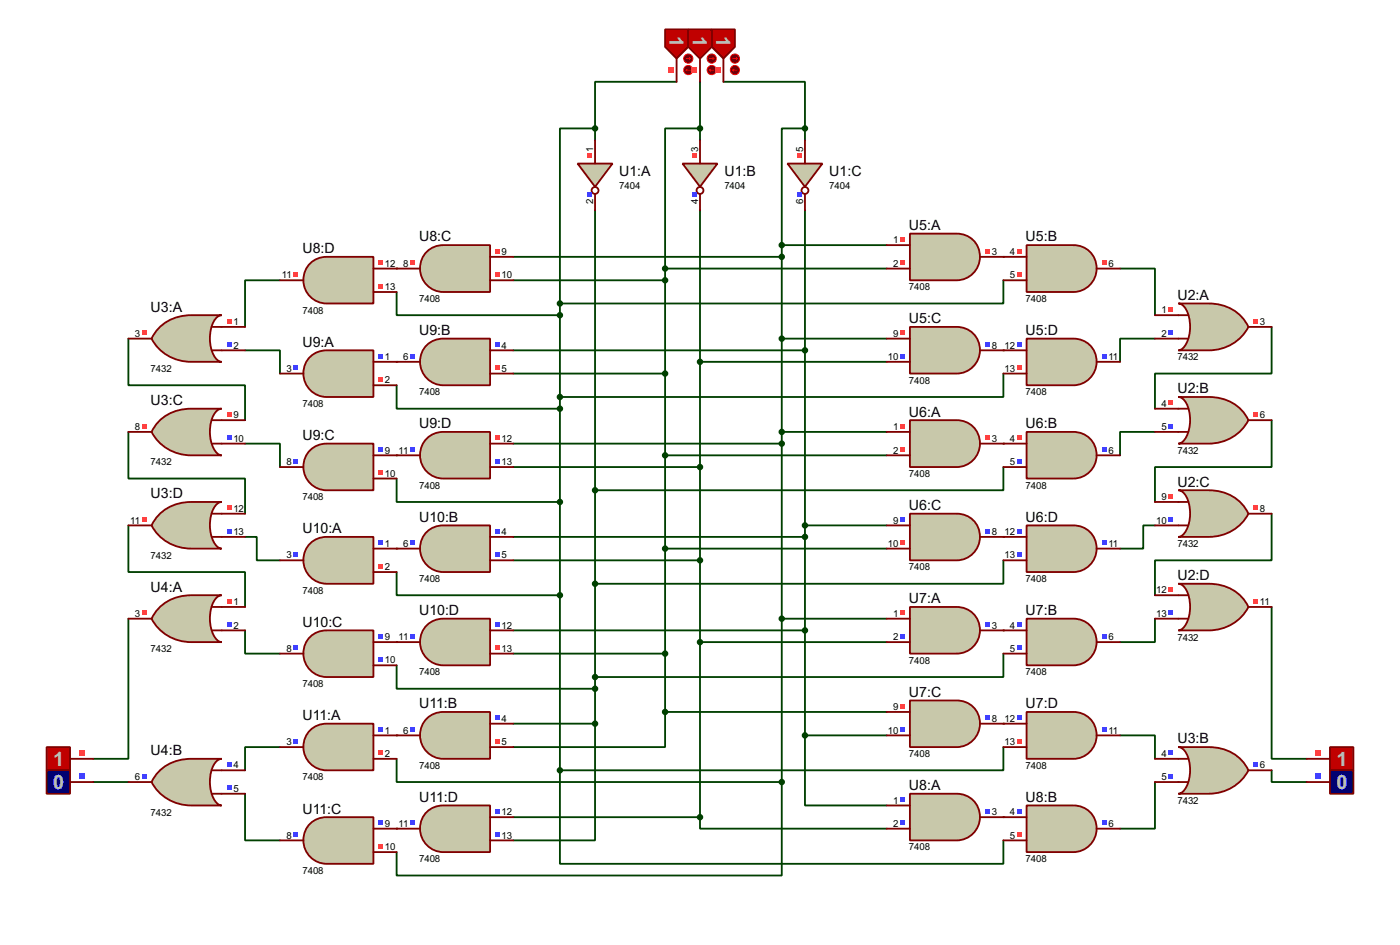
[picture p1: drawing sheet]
<svg xmlns="http://www.w3.org/2000/svg" width="305mm" height="206mm" viewBox="0 0 305 206" stroke-linecap="round" stroke-linejoin="round" font-family="sans-serif">
<path d="M276.9 71.2v10.1h-25.4v7.7M276.9 91.5v10.2h-25.4v7.6M276.9 111.8v10.2h-25.4v7.6M276.9 132.1v33.1h7.6M276.9 167.7v2.5h7.6" fill="none" stroke="#004000" stroke-width=".4"/>
<circle cx="218.5" cy="55.9" r=".2" fill="#004000"/>
<path d="M243.9 58.5h7.6v10.1M251.5 73.7h-7.6v5.1" fill="none" stroke="#004000" stroke-width=".4"/>
<circle cx="218.5" cy="76.3" r=".2" fill="#004000"/>
<path d="M251.5 94h-7.6v5.1" fill="none" stroke="#004000" stroke-width=".4"/>
<circle cx="218.5" cy="96.6" r=".2" fill="#004000"/>
<path d="M251.5 114.4h-2.6v5h-5" fill="none" stroke="#004000" stroke-width=".4"/>
<circle cx="218.5" cy="116.9" r=".2" fill="#004000"/>
<path d="M251.5 134.7v5.1h-7.6" fill="none" stroke="#004000" stroke-width=".4"/>
<circle cx="218.5" cy="137.2" r=".2" fill="#004000"/>
<path d="M243.9 160.1h7.6v5.1" fill="none" stroke="#004000" stroke-width=".4"/>
<circle cx="218.5" cy="157.5" r=".2" fill="#004000"/>
<path d="M251.5 170.2v10.2h-7.6" fill="none" stroke="#004000" stroke-width=".4"/>
<circle cx="218.5" cy="177.9" r=".2" fill="#004000"/>
<path d="M28 73.7v10.2h25.4v7.6M28 94v10.2h25.4v7.6M28 114.4v10.1h25.4v7.6M28 134.7v30.5h-7.7M20.3 170.2h7.7" fill="none" stroke="#004000" stroke-width=".4"/>
<circle cx="86.4" cy="58.5" r=".2" fill="#004000"/>
<path d="M53.4 76.3h7.6v5M61 61h-7.6v10.2" fill="none" stroke="#004000" stroke-width=".4"/>
<circle cx="86.4" cy="78.8" r=".2" fill="#004000"/>
<path d="M53.4 96.6h7.6v5.1" fill="none" stroke="#004000" stroke-width=".4"/>
<circle cx="86.4" cy="99.1" r=".2" fill="#004000"/>
<path d="M53.4 116.9h2.5v5.1h5.1" fill="none" stroke="#004000" stroke-width=".4"/>
<circle cx="86.4" cy="119.4" r=".2" fill="#004000"/>
<path d="M53.4 137.2v5.1h7.6" fill="none" stroke="#004000" stroke-width=".4"/>
<circle cx="86.4" cy="139.8" r=".2" fill="#004000"/>
<path d="M61 162.6h-7.6v5.1" fill="none" stroke="#004000" stroke-width=".4"/>
<circle cx="86.4" cy="160.1" r=".2" fill="#004000"/>
<path d="M53.4 172.8v10.1h7.6" fill="none" stroke="#004000" stroke-width=".4"/>
<circle cx="86.4" cy="180.4" r=".2" fill="#004000"/>
<g fill="none" stroke="#004000" stroke-width=".4">
<path d="M147.3 17.8h-17.7v10.2M152.4 17.8v12.7M157.5 17.8h17.8v10.2M129.6 28h-7.7v38.1M129.6 28v2.5M152.4 28h-7.6v30.5M175.3 28h-5.1v25.4M175.3 28v2.5M111.8 55.9h58.4M129.6 45.8v111.7M144.8 58.5v96.5M144.8 58.5h48.3"/>
<path d="M152.4 45.8v132.1M170.2 53.4v116.8M170.2 53.4h22.9M175.3 45.8v114.3M86.4 63.6v5h35.5M111.8 76.3h63.5M111.8 61h33M121.9 66.1v101.6M152.4 78.8h40.7M170.2 73.7h22.9M218.5 61v5.1h-96.6M86.4 83.9v5.1h35.5"/>
<path d="M111.8 96.6h58.4M111.8 81.3h33M144.8 99.1h48.3M170.2 94h22.9M218.5 81.3v5.1h-96.6M86.4 104.2v5.1h35.5M111.8 116.9h63.5M111.8 101.7h40.6M144.8 119.4h48.3M175.3 114.4h17.8M218.5 101.7v5h-88.9M86.4 124.5v5.1h35.5"/>
<path d="M111.8 137.2h63.5M111.8 122h40.6M152.4 139.8h40.7M170.2 134.7h22.9M218.5 122v5.1h-88.9M86.4 144.8v5.1h43.2M111.8 157.5h17.8M111.8 142.3h33M129.6 157.5v25.4h-17.8M144.8 155v7.6h-33M144.8 155h48.3M218.5 142.3v5.1h-88.9"/>
<path d="M86.4 165.2v5h83.8M111.8 177.9h40.6M121.9 167.7v20.3h96.6v-5.1M152.4 177.9v2.5h40.7M170.2 170.2v20.4h-83.8v-5.1M175.3 160.1v15.2h17.8M175.3 160.1h17.8M218.5 162.6v5.1h-96.6"/>
</g>
<path d="M144.8 6.4h5.1v3.8l-2.6 2.6-2.5-2.6z" fill-rule="evenodd" fill="#c00000" stroke="#800000" stroke-width=".4"/>
<path d="M147.3 12.8v5" fill="none" stroke="#800000" stroke-width=".4"/>
<circle cx="149.8" cy="12.8" r="1" fill="#400000" stroke="#f00" stroke-width=".22"/>
<path d="M149.4 12.8h1M150.1 12.5l.3 .3M150.4 12.8l-.3 .2" fill="none" stroke="#f00" stroke-width=".22"/>
<circle cx="149.8" cy="15.3" r="1" fill="#400000" stroke="#f00" stroke-width=".22"/>
<path d="M149.4 15.3l.2 .2M149.4 15.3h1M149.6 15l-.2 .3" fill="none" stroke="#f00" stroke-width=".22"/>
<path d="M145.4 14.7h1.3v1.2h-1.3z" fill="#ff4040"/>
<path d="M149.9 6.4h5.1v3.8l-2.6 2.6-2.5-2.6z" fill-rule="evenodd" fill="#c00000" stroke="#800000" stroke-width=".4"/>
<path d="M152.4 12.8v5" fill="none" stroke="#800000" stroke-width=".4"/>
<circle cx="154.9" cy="12.8" r="1" fill="#400000" stroke="#f00" stroke-width=".22"/>
<path d="M154.5 12.8h1M155.2 12.5l.3 .3M155.5 12.8l-.3 .2" fill="none" stroke="#f00" stroke-width=".22"/>
<circle cx="154.9" cy="15.3" r="1" fill="#400000" stroke="#f00" stroke-width=".22"/>
<path d="M154.5 15.3l.2 .2M154.5 15.3h1M154.7 15l-.2 .3" fill="none" stroke="#f00" stroke-width=".22"/>
<path d="M150.5 14.7h1.3v1.2h-1.3z" fill="#ff4040"/>
<path d="M155 6.4h5v3.8l-2.5 2.6-2.5-2.6z" fill-rule="evenodd" fill="#c00000" stroke="#800000" stroke-width=".4"/>
<path d="M157.5 12.8v5" fill="none" stroke="#800000" stroke-width=".4"/>
<circle cx="160" cy="12.8" r="1" fill="#400000" stroke="#f00" stroke-width=".22"/>
<path d="M159.5 12.8h1.1M160.3 12.5l.3 .3M160.6 12.8l-.3 .2" fill="none" stroke="#f00" stroke-width=".22"/>
<circle cx="160" cy="15.3" r="1" fill="#400000" stroke="#f00" stroke-width=".22"/>
<path d="M159.5 15.3l.3 .2M159.5 15.3h1.1M159.8 15l-.3 .3" fill="none" stroke="#f00" stroke-width=".22"/>
<path d="M155.6 14.7h1.3v1.2h-1.3z" fill="#ff4040"/>
<path d="M125.8 35.6h7.6l-3.8 5.1z" fill="#c8c8aa" stroke="#800000" stroke-width=".4"/>
<g fill="none" stroke="#800000" stroke-width=".4">
<path d="M129.6 30.5v5.1M129.6 42.2v3.6"/>
<circle cx="129.5" cy="41.5" r=".75"/>
</g>
<path d="M127.8 33.5h1v1h-1z" fill="#ff4040"/>
<path d="M127.8 41.8h1v1.1h-1z" fill="#4040ff"/>
<path d="M171.5 35.6h7.6l-3.8 5.1z" fill="#c8c8aa" stroke="#800000" stroke-width=".4"/>
<g fill="none" stroke="#800000" stroke-width=".4">
<path d="M175.3 30.5v5.1M175.3 42.2v3.6"/>
<circle cx="175.2" cy="41.5" r=".75"/>
</g>
<path d="M173.5 33.5h1v1h-1z" fill="#ff4040"/>
<path d="M173.5 41.8h1v1.1h-1z" fill="#4040ff"/>
<path d="M289.6 162.6h5.1v5.1h-5.1z" fill-rule="evenodd" fill="#c00000" stroke="#800000" stroke-width=".4"/>
<path d="M284.5 165.2h5.1" fill="none" stroke="#800000" stroke-width=".4"/>
<path d="M286.4 163.2h1.3v1.3h-1.3z" fill="#ff4040"/>
<path d="M289.6 167.7h5.1v5.1h-5.1z" fill-rule="evenodd" fill="#0000c0" stroke="#800000" stroke-width=".4"/>
<path d="M284.5 170.2h5.1" fill="none" stroke="#800000" stroke-width=".4"/>
<path d="M286.4 168.3h1.3v1.3h-1.3z" fill="#4040ff"/>
<path d="M148.6 35.6h7.6l-3.8 5.1z" fill="#c8c8aa" stroke="#800000" stroke-width=".4"/>
<g fill="none" stroke="#800000" stroke-width=".4">
<path d="M152.4 30.5v5.1M152.4 42.2v3.6"/>
<circle cx="152.4" cy="41.5" r=".75"/>
</g>
<path d="M150.6 33.5h1.1v1h-1.1z" fill="#ff4040"/>
<path d="M150.6 41.8h1.1v1.1h-1.1z" fill="#4040ff"/>
<path d="M256.6 66.1h6.6a9.2 9.2 0 0 1 8.6 5.1 9.6 9.6 0 0 1-8.6 5.1h-6.6a3.5 3.5 0 0 0 2.3-3.2 7.3 7.3 0 0 0-1.4-6.7z" fill-rule="evenodd" fill="#c8c8aa" stroke="#800000" stroke-width=".4"/>
<path d="M251.5 68.6h7.1M251.5 73.7h7.1M271.8 71.2h5.1" fill="none" stroke="#800000" stroke-width=".4"/>
<path d="M254.4 66.9h1v1h-1z" fill="#ff4040"/>
<path d="M254.4 71.9h1v1.1h-1z" fill="#4040ff"/>
<path d="M272.9 69.4h1.1v1h-1.1z" fill="#ff4040"/>
<path d="M256.6 86.4h6.6a9.2 9.2 0 0 1 8.6 5.1 9.6 9.6 0 0 1-8.6 5.1h-6.6a3.5 3.5 0 0 0 2.3-3.2 7.2 7.2 0 0 0-1.4-6.6z" fill-rule="evenodd" fill="#c8c8aa" stroke="#800000" stroke-width=".4"/>
<path d="M251.5 89h7.1M251.5 94h7.1M271.8 91.5h5.1" fill="none" stroke="#800000" stroke-width=".4"/>
<path d="M254.4 87.2h1v1h-1z" fill="#ff4040"/>
<path d="M254.4 92.3h1v1h-1z" fill="#4040ff"/>
<path d="M272.9 89.7h1.1v1h-1.1z" fill="#ff4040"/>
<path d="M256.6 106.7h6.6a9.2 9.2 0 0 1 8.6 5.1 9.6 9.6 0 0 1-8.6 5.1h-6.6a3.5 3.5 0 0 0 2.3-3.1 7.3 7.3 0 0 0-1.4-6.7z" fill-rule="evenodd" fill="#c8c8aa" stroke="#800000" stroke-width=".4"/>
<path d="M251.5 109.3h7.1M251.5 114.4h7.1M271.8 111.8h5.1" fill="none" stroke="#800000" stroke-width=".4"/>
<path d="M254.4 107.5h1v1h-1z" fill="#ff4040"/>
<path d="M254.4 112.6h1v1h-1z" fill="#4040ff"/>
<path d="M272.9 110h1.1v1.1h-1.1z" fill="#ff4040"/>
<path d="M256.6 127.1h6.6a9.2 9.2 0 0 1 8.6 5 9.6 9.6 0 0 1-8.6 5.1h-6.6a3.5 3.5 0 0 0 2.3-3.1 7.2 7.2 0 0 0-1.4-6.7z" fill-rule="evenodd" fill="#c8c8aa" stroke="#800000" stroke-width=".4"/>
<path d="M251.5 129.6h7.1M251.5 134.7h7.1M271.8 132.1h5.1" fill="none" stroke="#800000" stroke-width=".4"/>
<path d="M254.4 127.8h1v1h-1z" fill="#ff4040"/>
<path d="M254.4 132.9h1v1h-1z" fill="#4040ff"/>
<path d="M272.9 130.4h1.1v1h-1.1z" fill="#ff4040"/>
<path d="M256.6 162.6h6.6a9.2 9.2 0 0 1 8.6 5.1 9.6 9.6 0 0 1-8.6 5.1h-6.6a3.5 3.5 0 0 0 2.3-3.2 7.2 7.2 0 0 0-1.4-6.6z" fill-rule="evenodd" fill="#c8c8aa" stroke="#800000" stroke-width=".4"/>
<path d="M251.5 165.2h7.1M251.5 170.2h7.1M271.8 167.7h5.1" fill="none" stroke="#800000" stroke-width=".4"/>
<g fill="#4040ff">
<path d="M254.4 163.4h1v1h-1z"/>
<path d="M254.4 168.5h1v1h-1z"/>
<path d="M272.9 165.9h1.1v1h-1.1z"/>
</g>
<path d="M198.1 50.9h10.2a5.1 5.1 0 0 1 5.1 5 5.1 5.1 0 0 1-5.1 5.1h-10.2z" fill-rule="evenodd" fill="#c8c8aa" stroke="#800000" stroke-width=".4"/>
<path d="M193.1 53.4h5M193.1 58.5h5M213.4 55.9h5.1" fill="none" stroke="#800000" stroke-width=".4"/>
<g fill="#ff4040">
<path d="M196 51.6h1v1h-1z"/>
<path d="M196 56.7h1v1h-1z"/>
<path d="M214.5 54.2h1v1h-1z"/>
</g>
<path d="M223.5 53.4h10.2a5.1 5.1 0 0 1 5.1 5.1 5.1 5.1 0 0 1-5.1 5.1h-10.2z" fill-rule="evenodd" fill="#c8c8aa" stroke="#800000" stroke-width=".4"/>
<path d="M218.5 55.9h5M238.8 58.5h5.1M218.5 61h5" fill="none" stroke="#800000" stroke-width=".4"/>
<g fill="#ff4040">
<path d="M221.4 54.2h1v1h-1z"/>
<path d="M221.4 59.2h1v1.1h-1z"/>
<path d="M239.9 56.7h1v1h-1z"/>
</g>
<path d="M223.5 73.7h10.2a5.1 5.1 0 0 1 5.1 5.1 5.1 5.1 0 0 1-5.1 5.1h-10.2z" fill-rule="evenodd" fill="#c8c8aa" stroke="#800000" stroke-width=".4"/>
<path d="M218.5 76.3h5M238.8 78.8h5.1M218.5 81.3h5" fill="none" stroke="#800000" stroke-width=".4"/>
<path d="M221.4 74.5h1v1h-1z" fill="#4040ff"/>
<path d="M221.4 79.6h1v1h-1z" fill="#ff4040"/>
<path d="M239.9 77h1v1h-1z" fill="#4040ff"/>
<path d="M198.1 71.2h10.2a5.1 5.1 0 0 1 5.1 5 5.1 5.1 0 0 1-5.1 5.1h-10.2z" fill-rule="evenodd" fill="#c8c8aa" stroke="#800000" stroke-width=".4"/>
<path d="M193.1 73.7h5M193.1 78.8h5M213.4 76.3h5.1" fill="none" stroke="#800000" stroke-width=".4"/>
<path d="M196 71.9h1v1.1h-1z" fill="#ff4040"/>
<g fill="#4040ff">
<path d="M196 77h1v1h-1z"/>
<path d="M214.5 74.5h1v1h-1z"/>
</g>
<path d="M223.5 94h10.2a5.1 5.1 0 0 1 5.1 5.1 5.1 5.1 0 0 1-5.1 5.1h-10.2z" fill-rule="evenodd" fill="#c8c8aa" stroke="#800000" stroke-width=".4"/>
<path d="M218.5 96.6h5M238.8 99.1h5.1M218.5 101.7h5" fill="none" stroke="#800000" stroke-width=".4"/>
<path d="M221.4 94.8h1v1h-1z" fill="#ff4040"/>
<g fill="#4040ff">
<path d="M221.4 99.9h1v1h-1z"/>
<path d="M239.9 97.3h1v1.1h-1z"/>
</g>
<path d="M198.1 91.5h10.2a5.1 5.1 0 0 1 5.1 5.1 5.1 5.1 0 0 1-5.1 5.1h-10.2z" fill-rule="evenodd" fill="#c8c8aa" stroke="#800000" stroke-width=".4"/>
<path d="M193.1 94h5M193.1 99.1h5M213.4 96.6h5.1" fill="none" stroke="#800000" stroke-width=".4"/>
<g fill="#ff4040">
<path d="M196 92.3h1v1h-1z"/>
<path d="M196 97.3h1v1.1h-1z"/>
<path d="M214.5 94.8h1v1h-1z"/>
</g>
<path d="M223.5 114.4h10.2a5.1 5.1 0 0 1 5.1 5 5.1 5.1 0 0 1-5.1 5.1h-10.2z" fill-rule="evenodd" fill="#c8c8aa" stroke="#800000" stroke-width=".4"/>
<path d="M218.5 116.9h5M238.8 119.4h5.1M218.5 122h5" fill="none" stroke="#800000" stroke-width=".4"/>
<g fill="#4040ff">
<path d="M221.4 115.1h1v1h-1z"/>
<path d="M221.4 120.2h1v1h-1z"/>
<path d="M239.9 117.7h1v1h-1z"/>
</g>
<path d="M198.1 111.8h10.2a5.1 5.1 0 0 1 5.1 5.1 5.1 5.1 0 0 1-5.1 5.1h-10.2z" fill-rule="evenodd" fill="#c8c8aa" stroke="#800000" stroke-width=".4"/>
<path d="M193.1 114.4h5M193.1 119.4h5M213.4 116.9h5.1" fill="none" stroke="#800000" stroke-width=".4"/>
<path d="M196 112.6h1v1h-1z" fill="#4040ff"/>
<path d="M196 117.7h1v1h-1z" fill="#ff4040"/>
<path d="M214.5 115.1h1v1h-1z" fill="#4040ff"/>
<path d="M223.5 134.7h10.2a5.1 5.1 0 0 1 5.1 5 5.1 5.1 0 0 1-5.1 5.1h-10.2z" fill-rule="evenodd" fill="#c8c8aa" stroke="#800000" stroke-width=".4"/>
<path d="M218.5 137.2h5M238.8 139.8h5.1M218.5 142.3h5" fill="none" stroke="#800000" stroke-width=".4"/>
<g fill="#4040ff">
<path d="M221.4 135.4h1v1.1h-1z"/>
<path d="M221.4 140.5h1v1h-1z"/>
<path d="M239.9 138h1v1h-1z"/>
</g>
<path d="M198.1 132.1h10.2a5.1 5.1 0 0 1 5.1 5.1 5.1 5.1 0 0 1-5.1 5.1h-10.2z" fill-rule="evenodd" fill="#c8c8aa" stroke="#800000" stroke-width=".4"/>
<path d="M193.1 134.7h5M193.1 139.8h5M213.4 137.2h5.1" fill="none" stroke="#800000" stroke-width=".4"/>
<path d="M196 132.9h1v1h-1z" fill="#ff4040"/>
<g fill="#4040ff">
<path d="M196 138h1v1h-1z"/>
<path d="M214.5 135.4h1v1.1h-1z"/>
</g>
<path d="M223.5 155h10.2a5.1 5.1 0 0 1 5.1 5.1 5.1 5.1 0 0 1-5.1 5.1h-10.2z" fill-rule="evenodd" fill="#c8c8aa" stroke="#800000" stroke-width=".4"/>
<path d="M218.5 157.5h5M218.5 162.6h5M238.8 160.1h5.1" fill="none" stroke="#800000" stroke-width=".4"/>
<path d="M221.4 155.8h1v1h-1z" fill="#4040ff"/>
<path d="M221.4 160.8h1v1.1h-1z" fill="#ff4040"/>
<path d="M239.9 158.3h1v1h-1z" fill="#4040ff"/>
<path d="M198.1 152.5h10.2a5.1 5.1 0 0 1 5.1 5 5.1 5.1 0 0 1-5.1 5.1h-10.2z" fill-rule="evenodd" fill="#c8c8aa" stroke="#800000" stroke-width=".4"/>
<path d="M193.1 155h5M213.4 157.5h5.1M193.1 160.1h5" fill="none" stroke="#800000" stroke-width=".4"/>
<path d="M196 153.2h1v1h-1z" fill="#ff4040"/>
<g fill="#4040ff">
<path d="M196 158.3h1v1h-1z"/>
<path d="M214.5 155.8h1v1h-1z"/>
</g>
<path d="M223.5 175.3h10.2a5.1 5.1 0 0 1 5.1 5.1 5.1 5.1 0 0 1-5.1 5.1h-10.2z" fill-rule="evenodd" fill="#c8c8aa" stroke="#800000" stroke-width=".4"/>
<path d="M218.5 177.9h5M218.5 182.9h5M238.8 180.4h5.1" fill="none" stroke="#800000" stroke-width=".4"/>
<path d="M221.4 176.1h1v1h-1z" fill="#4040ff"/>
<path d="M221.4 181.2h1v1h-1z" fill="#ff4040"/>
<path d="M239.9 178.6h1v1h-1z" fill="#4040ff"/>
<path d="M198.1 172.8h10.2a5.1 5.1 0 0 1 5.1 5 5.1 5.1 0 0 1-5.1 5.1h-10.2z" fill-rule="evenodd" fill="#c8c8aa" stroke="#800000" stroke-width=".4"/>
<path d="M193.1 175.3h5M213.4 177.9h5.1M193.1 180.4h5" fill="none" stroke="#800000" stroke-width=".4"/>
<g fill="#4040ff">
<path d="M196 173.5h1v1.1h-1z"/>
<path d="M196 178.6h1v1h-1z"/>
<path d="M214.5 176.1h1v1h-1z"/>
</g>
<path d="M10.2 162.6h5.1v5.1h-5.1z" fill-rule="evenodd" fill="#c00000" stroke="#800000" stroke-width=".4"/>
<path d="M15.3 165.2h5" fill="none" stroke="#800000" stroke-width=".4"/>
<path d="M17.2 163.2h1.2v1.3h-1.2z" fill="#ff4040"/>
<path d="M10.2 167.7h5.1v5.1h-5.1z" fill-rule="evenodd" fill="#0000c0" stroke="#800000" stroke-width=".4"/>
<path d="M15.3 170.2h5" fill="none" stroke="#800000" stroke-width=".4"/>
<path d="M17.2 168.3h1.2v1.3h-1.2z" fill="#4040ff"/>
<path d="M34.6 71.3a9.7 9.7 0 0 1 7.1-2.7h6.6a3.3 3.3 0 0 0-2.4 3 7.4 7.4 0 0 0 1.4 6.8l1 .4h-6.6a9.6 9.6 0 0 1-8.7-5.1z" fill-rule="evenodd" fill="#c8c8aa" stroke="#800000" stroke-width=".4"/>
<path d="M28 73.7h5M46.3 71.2h7.1M46.3 76.3h7.1" fill="none" stroke="#800000" stroke-width=".4"/>
<path d="M49.4 69.4h1v1h-1z" fill="#ff4040"/>
<path d="M49.4 74.5h1v1h-1z" fill="#4040ff"/>
<path d="M30.9 71.9h1v1.1h-1z" fill="#ff4040"/>
<path d="M34.6 91.6a9.7 9.7 0 0 1 7.1-2.6h6.6a3.2 3.2 0 0 0-2.4 2.9 7.5 7.5 0 0 0 1.4 6.8l1 .4h-6.6a9.6 9.6 0 0 1-8.7-5.1l.5-.9z" fill-rule="evenodd" fill="#c8c8aa" stroke="#800000" stroke-width=".4"/>
<path d="M28 94h5M46.3 91.5h7.1M46.3 96.6h7.1" fill="none" stroke="#800000" stroke-width=".4"/>
<path d="M49.4 89.7h1v1h-1z" fill="#ff4040"/>
<path d="M49.4 94.8h1v1h-1z" fill="#4040ff"/>
<path d="M30.9 92.3h1v1h-1z" fill="#ff4040"/>
<path d="M34.6 112a9.7 9.7 0 0 1 7.1-2.7h6.6a3.3 3.3 0 0 0-2.4 3 7.5 7.5 0 0 0 1.4 6.7l1 .4h-6.6a9.6 9.6 0 0 1-8.7-5z" fill-rule="evenodd" fill="#c8c8aa" stroke="#800000" stroke-width=".4"/>
<path d="M28 114.4h5M46.3 111.8h7.1M46.3 116.9h7.1" fill="none" stroke="#800000" stroke-width=".4"/>
<path d="M49.4 110h1v1.1h-1z" fill="#ff4040"/>
<path d="M49.4 115.1h1v1h-1z" fill="#4040ff"/>
<path d="M30.9 112.6h1v1h-1z" fill="#ff4040"/>
<path d="M34.6 132.3a9.7 9.7 0 0 1 7.1-2.7h6.6a3.3 3.3 0 0 0-2.4 3 7.6 7.6 0 0 0 1.4 6.7l1 .5h-6.6a9.6 9.6 0 0 1-8.7-5.1z" fill-rule="evenodd" fill="#c8c8aa" stroke="#800000" stroke-width=".4"/>
<path d="M28 134.7h5M46.3 132.1h7.1M46.3 137.2h7.1" fill="none" stroke="#800000" stroke-width=".4"/>
<path d="M49.4 130.4h1v1h-1z" fill="#ff4040"/>
<path d="M49.4 135.4h1v1.1h-1z" fill="#4040ff"/>
<path d="M30.9 132.9h1v1h-1z" fill="#ff4040"/>
<path d="M34.6 167.8a9.7 9.7 0 0 1 7.1-2.6h6.6a3.2 3.2 0 0 0-2.4 2.9 7.5 7.5 0 0 0 1.4 6.8l1 .4h-6.6a9.6 9.6 0 0 1-8.7-5.1l.5-.9z" fill-rule="evenodd" fill="#c8c8aa" stroke="#800000" stroke-width=".4"/>
<path d="M28 170.2h5M46.3 167.7h7.1M46.3 172.8h7.1" fill="none" stroke="#800000" stroke-width=".4"/>
<g fill="#4040ff">
<path d="M49.4 165.9h1v1h-1z"/>
<path d="M49.4 171h1v1h-1z"/>
<path d="M30.9 168.5h1v1h-1z"/>
</g>
<path d="M92.7 55.1a5 5 0 0 1 3.8-1.7h10.2v10.2h-10.2a5.2 5.2 0 0 1-4.6-3.1 5.2 5.2 0 0 1 .8-5.4z" fill-rule="evenodd" fill="#c8c8aa" stroke="#800000" stroke-width=".4"/>
<path d="M86.4 58.5h5.1M106.7 55.9h5.1M106.7 61h5.1" fill="none" stroke="#800000" stroke-width=".4"/>
<g fill="#ff4040">
<path d="M107.8 54.2h1.1v1h-1.1z"/>
<path d="M107.8 59.2h1.1v1.1h-1.1z"/>
<path d="M89.3 56.7h1v1h-1z"/>
</g>
<path d="M67.3 57.6a5 5 0 0 1 3.8-1.7h10.2v10.2h-10.2a5.1 5.1 0 0 1-4.6-3 5.1 5.1 0 0 1 .8-5.5z" fill-rule="evenodd" fill="#c8c8aa" stroke="#800000" stroke-width=".4"/>
<path d="M81.3 58.5h5.1M61 61h5.1M81.3 63.6h5.1" fill="none" stroke="#800000" stroke-width=".4"/>
<g fill="#ff4040">
<path d="M82.4 56.7h1.1v1h-1.1z"/>
<path d="M82.4 61.8h1.1v1h-1.1z"/>
<path d="M63.9 59.2h1v1.1h-1z"/>
</g>
<path d="M67.3 77.9a5 5 0 0 1 3.8-1.6h10.2v10.1h-10.2a5.1 5.1 0 0 1-4.6-3 5.1 5.1 0 0 1 .8-5.5z" fill-rule="evenodd" fill="#c8c8aa" stroke="#800000" stroke-width=".4"/>
<path d="M81.3 78.8h5.1M61 81.3h5.1M81.3 83.9h5.1" fill="none" stroke="#800000" stroke-width=".4"/>
<path d="M82.4 77h1.1v1h-1.1z" fill="#4040ff"/>
<path d="M82.4 82.1h1.1v1h-1.1z" fill="#ff4040"/>
<path d="M63.9 79.6h1v1h-1z" fill="#4040ff"/>
<path d="M92.7 75.4a5 5 0 0 1 3.8-1.7h10.2v10.2h-10.2a5.1 5.1 0 0 1-4.6-3.1 5.1 5.1 0 0 1 .8-5.4z" fill-rule="evenodd" fill="#c8c8aa" stroke="#800000" stroke-width=".4"/>
<path d="M86.4 78.8h5.1M106.7 76.3h5.1M106.7 81.3h5.1" fill="none" stroke="#800000" stroke-width=".4"/>
<path d="M107.8 74.5h1.1v1h-1.1z" fill="#4040ff"/>
<path d="M107.8 79.6h1.1v1h-1.1z" fill="#ff4040"/>
<path d="M89.3 77h1v1h-1z" fill="#4040ff"/>
<path d="M67.3 98.3a5 5 0 0 1 3.8-1.7h10.2v10.1h-10.2a5.1 5.1 0 0 1-4.6-3 5.1 5.1 0 0 1 .8-5.4z" fill-rule="evenodd" fill="#c8c8aa" stroke="#800000" stroke-width=".4"/>
<path d="M81.3 99.1h5.1M61 101.7h5.1M81.3 104.2h5.1" fill="none" stroke="#800000" stroke-width=".4"/>
<path d="M82.4 97.3h1.1v1.1h-1.1z" fill="#4040ff"/>
<path d="M82.4 102.4h1.1v1h-1.1z" fill="#ff4040"/>
<path d="M63.9 99.9h1v1h-1z" fill="#4040ff"/>
<path d="M92.7 95.7a5 5 0 0 1 3.8-1.7h10.2v10.2h-10.2a5.1 5.1 0 0 1-4.6-3 5.1 5.1 0 0 1 .8-5.5z" fill-rule="evenodd" fill="#c8c8aa" stroke="#800000" stroke-width=".4"/>
<path d="M86.4 99.1h5.1M106.7 96.6h5.1M106.7 101.7h5.1" fill="none" stroke="#800000" stroke-width=".4"/>
<path d="M107.8 94.8h1.1v1h-1.1z" fill="#ff4040"/>
<g fill="#4040ff">
<path d="M107.8 99.9h1.1v1h-1.1z"/>
<path d="M89.3 97.3h1v1.1h-1z"/>
</g>
<path d="M67.3 118.6a5 5 0 0 1 3.8-1.7h10.2v10.2h-10.2a5.2 5.2 0 0 1-4.6-3.1 5.2 5.2 0 0 1 .8-5.4z" fill-rule="evenodd" fill="#c8c8aa" stroke="#800000" stroke-width=".4"/>
<path d="M81.3 119.4h5.1M61 122h5.1M81.3 124.5h5.1" fill="none" stroke="#800000" stroke-width=".4"/>
<path d="M82.4 117.7h1.1v1h-1.1z" fill="#4040ff"/>
<path d="M82.4 122.7h1.1v1.1h-1.1z" fill="#ff4040"/>
<path d="M63.9 120.2h1v1h-1z" fill="#4040ff"/>
<path d="M92.7 116a5 5 0 0 1 3.8-1.6h10.2v10.1h-10.2a5.1 5.1 0 0 1-4.6-3 5.1 5.1 0 0 1 .8-5.5z" fill-rule="evenodd" fill="#c8c8aa" stroke="#800000" stroke-width=".4"/>
<path d="M86.4 119.4h5.1M106.7 116.9h5.1M106.7 122h5.1" fill="none" stroke="#800000" stroke-width=".4"/>
<g fill="#4040ff">
<path d="M107.8 115.1h1.1v1h-1.1z"/>
<path d="M107.8 120.2h1.1v1h-1.1z"/>
<path d="M89.3 117.7h1v1h-1z"/>
</g>
<path d="M67.3 138.9a5 5 0 0 1 3.8-1.7h10.2v10.2h-10.2a5.1 5.1 0 0 1-4.6-3.1 5.1 5.1 0 0 1 .8-5.4z" fill-rule="evenodd" fill="#c8c8aa" stroke="#800000" stroke-width=".4"/>
<path d="M81.3 139.8h5.1M61 142.3h5.1M81.3 144.8h5.1" fill="none" stroke="#800000" stroke-width=".4"/>
<g fill="#4040ff">
<path d="M82.4 138h1.1v1h-1.1z"/>
<path d="M82.4 143.1h1.1v1h-1.1z"/>
<path d="M63.9 140.5h1v1h-1z"/>
</g>
<path d="M92.7 136.4a5 5 0 0 1 3.8-1.7h10.2v10.1h-10.2a5.1 5.1 0 0 1-4.6-3 5.1 5.1 0 0 1 .8-5.4z" fill-rule="evenodd" fill="#c8c8aa" stroke="#800000" stroke-width=".4"/>
<path d="M86.4 139.8h5.1M106.7 137.2h5.1M106.7 142.3h5.1" fill="none" stroke="#800000" stroke-width=".4"/>
<path d="M107.8 135.4h1.1v1.1h-1.1z" fill="#4040ff"/>
<path d="M107.8 140.5h1.1v1h-1.1z" fill="#ff4040"/>
<path d="M89.3 138h1v1h-1z" fill="#4040ff"/>
<path d="M67.3 159.2a5 5 0 0 1 3.8-1.7h10.2v10.2h-10.2a5.1 5.1 0 0 1-4.6-3 5.1 5.1 0 0 1 .8-5.5z" fill-rule="evenodd" fill="#c8c8aa" stroke="#800000" stroke-width=".4"/>
<path d="M61 162.6h5.1M81.3 160.1h5.1M81.3 165.2h5.1" fill="none" stroke="#800000" stroke-width=".4"/>
<path d="M82.4 158.3h1.1v1h-1.1z" fill="#4040ff"/>
<path d="M82.4 163.4h1.1v1h-1.1z" fill="#ff4040"/>
<path d="M63.9 160.8h1v1.1h-1z" fill="#4040ff"/>
<path d="M92.7 156.7a5 5 0 0 1 3.8-1.7h10.2v10.2h-10.2a5.2 5.2 0 0 1-4.6-3.1 5.2 5.2 0 0 1 .8-5.4z" fill-rule="evenodd" fill="#c8c8aa" stroke="#800000" stroke-width=".4"/>
<path d="M106.7 157.5h5.1M86.4 160.1h5.1M106.7 162.6h5.1" fill="none" stroke="#800000" stroke-width=".4"/>
<path d="M107.8 155.8h1.1v1h-1.1z" fill="#4040ff"/>
<path d="M107.8 160.8h1.1v1.1h-1.1z" fill="#ff4040"/>
<path d="M89.3 158.3h1v1h-1z" fill="#4040ff"/>
<path d="M67.3 179.5a5 5 0 0 1 3.8-1.6h10.2v10.1h-10.2a5.1 5.1 0 0 1-4.6-3 5.1 5.1 0 0 1 .8-5.5z" fill-rule="evenodd" fill="#c8c8aa" stroke="#800000" stroke-width=".4"/>
<path d="M61 182.9h5.1M81.3 180.4h5.1M81.3 185.5h5.1" fill="none" stroke="#800000" stroke-width=".4"/>
<path d="M82.4 178.6h1.1v1h-1.1z" fill="#4040ff"/>
<path d="M82.4 183.7h1.1v1h-1.1z" fill="#ff4040"/>
<path d="M63.9 181.2h1v1h-1z" fill="#4040ff"/>
<path d="M92.7 177a5 5 0 0 1 3.8-1.7h10.2v10.2h-10.2a5.1 5.1 0 0 1-4.6-3.1 5.1 5.1 0 0 1 .8-5.4z" fill-rule="evenodd" fill="#c8c8aa" stroke="#800000" stroke-width=".4"/>
<path d="M106.7 177.9h5.1M86.4 180.4h5.1M106.7 182.9h5.1" fill="none" stroke="#800000" stroke-width=".4"/>
<g fill="#4040ff">
<path d="M107.8 176.1h1.1v1h-1.1z"/>
<path d="M107.8 181.2h1.1v1h-1.1z"/>
<path d="M89.3 178.6h1v1h-1z"/>
</g>
<g fill="#004000" stroke="#004000" stroke-width=".4">
<circle cx="175.2" cy="28" r=".5"/>
<circle cx="129.5" cy="157.5" r=".5"/>
<circle cx="152.4" cy="28" r=".5"/>
<circle cx="170.2" cy="170.2" r=".5"/>
<circle cx="129.5" cy="28" r=".5"/>
<circle cx="152.4" cy="177.9" r=".5"/>
<circle cx="121.9" cy="167.7" r=".5"/>
<circle cx="144.8" cy="155" r=".5"/>
<circle cx="175.2" cy="160.1" r=".5"/>
<circle cx="129.5" cy="149.9" r=".5"/>
<circle cx="144.8" cy="142.3" r=".5"/>
<circle cx="175.2" cy="137.2" r=".5"/>
<circle cx="121.9" cy="129.6" r=".5"/>
<circle cx="152.4" cy="122" r=".5"/>
<circle cx="175.2" cy="116.9" r=".5"/>
<circle cx="121.9" cy="109.3" r=".5"/>
<circle cx="152.4" cy="101.7" r=".5"/>
<circle cx="170.2" cy="96.6" r=".5"/>
<circle cx="121.9" cy="89" r=".5"/>
<circle cx="144.8" cy="81.3" r=".5"/>
<circle cx="175.2" cy="76.3" r=".5"/>
<circle cx="121.9" cy="68.6" r=".5"/>
<circle cx="144.8" cy="61" r=".5"/>
<circle cx="170.2" cy="55.9" r=".5"/>
<circle cx="129.5" cy="147.4" r=".5"/>
<circle cx="152.4" cy="139.8" r=".5"/>
<circle cx="170.2" cy="134.7" r=".5"/>
<circle cx="129.5" cy="127.1" r=".5"/>
<circle cx="144.8" cy="119.4" r=".5"/>
<circle cx="175.2" cy="114.4" r=".5"/>
<circle cx="129.5" cy="106.7" r=".5"/>
<circle cx="144.8" cy="99.1" r=".5"/>
<circle cx="170.2" cy="94" r=".5"/>
<circle cx="121.9" cy="86.4" r=".5"/>
<circle cx="152.4" cy="78.8" r=".5"/>
<circle cx="170.2" cy="73.7" r=".5"/>
<circle cx="121.9" cy="66.1" r=".5"/>
<circle cx="144.8" cy="58.5" r=".5"/>
<circle cx="170.2" cy="53.4" r=".5"/>
</g>
<g font-size="4.8" fill="#c0c0c0">
<text x="145.8" y="7.8" transform="rotate(90 145.8 7.8)">1</text>
<text x="150.9" y="7.8" transform="rotate(90 150.9 7.8)">1</text>
<text x="156" y="7.8" transform="rotate(90 156 7.8)">1</text>
<text x="11.6" y="166.7">1</text>
<text x="291" y="166.7">1</text>
<text x="11.6" y="171.8">0</text>
<text x="291" y="171.8">0</text>
</g>
<g font-size="3.5">
<text x="134.8" y="38.3">U1:A</text>
<text x="157.7" y="38.3">U1:B</text>
<text x="180.6" y="38.3">U1:C</text>
<text x="91.3" y="52.6">U8:C</text>
<text x="197.9" y="50.1">U5:A</text>
<text x="223.3" y="52.6">U5:B</text>
<text x="65.9" y="55.1">U8:D</text>
<text x="256.4" y="65.3">U2:A</text>
<text x="32.8" y="67.8">U3:A</text>
<text x="197.9" y="70.4">U5:C</text>
<text x="65.9" y="75.5">U9:A</text>
<text x="91.3" y="72.9">U9:B</text>
<text x="223.3" y="72.9">U5:D</text>
<text x="32.8" y="88.2">U3:C</text>
<text x="256.4" y="85.6">U2:B</text>
<text x="65.9" y="95.8">U9:C</text>
<text x="91.3" y="93.2">U9:D</text>
<text x="197.9" y="90.7">U6:A</text>
<text x="223.3" y="93.2">U6:B</text>
<text x="256.4" y="105.9">U2:C</text>
<text x="32.8" y="108.5">U3:D</text>
<text x="91.3" y="113.6">U10:B</text>
<text x="197.9" y="111">U6:C</text>
<text x="223.3" y="113.6">U6:D</text>
<text x="65.9" y="116.1">U10:A</text>
<text x="32.8" y="128.8">U4:A</text>
<text x="197.9" y="131.3">U7:A</text>
<text x="256.4" y="126.3">U2:D</text>
<text x="65.9" y="136.4">U10:C</text>
<text x="91.3" y="133.9">U10:D</text>
<text x="223.3" y="133.9">U7:B</text>
<text x="91.3" y="154.2">U11:B</text>
<text x="197.9" y="151.7">U7:C</text>
<text x="223.3" y="154.2">U7:D</text>
<text x="65.9" y="156.7">U11:A</text>
<text x="256.4" y="161.8">U3:B</text>
<text x="32.8" y="164.4">U4:B</text>
<text x="197.9" y="172">U8:A</text>
<text x="65.9" y="177.1">U11:C</text>
<text x="91.3" y="174.5">U11:D</text>
<text x="223.3" y="174.5">U8:B</text>
</g>
<g font-size="2.4">
<text x="129.1" y="33" transform="rotate(-90 129.1 33)">1</text>
<text x="152" y="33.1" transform="rotate(-90 152 33.1)">3</text>
<text x="174.9" y="33.1" transform="rotate(-90 174.9 33.1)">5</text>
<text x="134.8" y="41.2">7404</text>
<text x="157.7" y="41.2">7404</text>
<text x="180.6" y="41.2">7404</text>
<text x="129.2" y="44.3" transform="rotate(-90 129.2 44.3)">2</text>
<text x="152" y="44.4" transform="rotate(-90 152 44.4)">4</text>
<text x="174.9" y="44.4" transform="rotate(-90 174.9 44.4)">6</text>
<text x="194.5" y="52.9">1</text>
<text x="83.8" y="58.1">12</text>
<text x="87.8" y="58.1">8</text>
<text x="109.2" y="55.5">9</text>
<text x="194.5" y="58.1">2</text>
<text x="215.9" y="55.5">3</text>
<text x="219.9" y="55.5">4</text>
<text x="241.3" y="58.1">6</text>
<text x="61.4" y="60.6">11</text>
<text x="83.8" y="63.1">13</text>
<text x="91.3" y="65.8">7408</text>
<text x="109.2" y="60.6">10</text>
<text x="197.9" y="63.2">7408</text>
<text x="219.9" y="60.6">5</text>
<text x="223.3" y="65.8">7408</text>
<text x="50.8" y="70.8">1</text>
<text x="65.9" y="68.3">7408</text>
<text x="252.9" y="68.2">1</text>
<text x="274.3" y="70.8">3</text>
<text x="29.4" y="73.3">3</text>
<text x="50.8" y="75.8">2</text>
<text x="109.2" y="75.8">4</text>
<text x="194.5" y="73.3">9</text>
<text x="215.9" y="75.8">8</text>
<text x="218.7" y="75.8">12</text>
<text x="252.9" y="73.3">2</text>
<text x="32.8" y="81">7432</text>
<text x="62.4" y="80.9">3</text>
<text x="83.8" y="78.3">1</text>
<text x="83.8" y="83.5">2</text>
<text x="87.8" y="78.3">6</text>
<text x="109.2" y="80.9">5</text>
<text x="193.3" y="78.3">10</text>
<text x="197.9" y="83.5">7408</text>
<text x="218.7" y="80.9">13</text>
<text x="241.3" y="78.3">11</text>
<text x="256.4" y="78.5">7432</text>
<text x="65.9" y="88.6">7408</text>
<text x="91.3" y="86.1">7408</text>
<text x="223.3" y="86.1">7408</text>
<text x="252.9" y="88.5">4</text>
<text x="29.4" y="93.6">8</text>
<text x="50.8" y="91.1">9</text>
<text x="194.5" y="93.6">1</text>
<text x="252.9" y="93.6">5</text>
<text x="274.3" y="91.1">6</text>
<text x="32.8" y="101.3">7432</text>
<text x="50.8" y="96.2">10</text>
<text x="62.4" y="101.2">8</text>
<text x="83.8" y="98.7">9</text>
<text x="86.8" y="98.7">11</text>
<text x="109.2" y="96.2">12</text>
<text x="109.2" y="101.2">13</text>
<text x="194.5" y="98.7">2</text>
<text x="215.9" y="96.2">3</text>
<text x="219.9" y="96.2">4</text>
<text x="219.9" y="101.2">5</text>
<text x="241.3" y="98.7">6</text>
<text x="256.4" y="98.8">7432</text>
<text x="83.8" y="103.8">10</text>
<text x="91.3" y="106.4">7408</text>
<text x="197.9" y="103.9">7408</text>
<text x="223.3" y="106.4">7408</text>
<text x="28.4" y="114">11</text>
<text x="50.8" y="111.4">12</text>
<text x="65.9" y="108.9">7408</text>
<text x="194.5" y="114">9</text>
<text x="251.7" y="114">10</text>
<text x="252.9" y="108.9">9</text>
<text x="274.3" y="111.4">8</text>
<text x="50.8" y="116.5">13</text>
<text x="83.8" y="119">1</text>
<text x="87.8" y="119">6</text>
<text x="109.2" y="116.5">4</text>
<text x="193.3" y="119">10</text>
<text x="215.9" y="116.5">8</text>
<text x="218.7" y="116.5">12</text>
<text x="241.3" y="119">11</text>
<text x="256.4" y="119.1">7432</text>
<text x="32.8" y="121.6">7432</text>
<text x="62.4" y="121.6">3</text>
<text x="83.8" y="124.1">2</text>
<text x="109.2" y="121.6">5</text>
<text x="197.9" y="124.2">7408</text>
<text x="218.7" y="121.6">13</text>
<text x="50.8" y="131.7">1</text>
<text x="65.9" y="129.3">7408</text>
<text x="91.3" y="126.7">7408</text>
<text x="223.3" y="126.7">7408</text>
<text x="251.7" y="129.2">12</text>
<text x="274.3" y="131.7">11</text>
<text x="29.4" y="134.3">3</text>
<text x="50.8" y="136.8">2</text>
<text x="109.2" y="136.8">12</text>
<text x="194.5" y="134.3">1</text>
<text x="215.9" y="136.8">3</text>
<text x="219.9" y="136.8">4</text>
<text x="251.7" y="134.3">13</text>
<text x="32.8" y="142">7432</text>
<text x="62.4" y="141.9">8</text>
<text x="83.8" y="139.4">9</text>
<text x="86.8" y="139.4">11</text>
<text x="109.2" y="141.9">13</text>
<text x="194.5" y="139.4">2</text>
<text x="219.9" y="141.9">5</text>
<text x="241.3" y="139.4">6</text>
<text x="256.4" y="139.4">7432</text>
<text x="65.9" y="149.6">7408</text>
<text x="83.8" y="144.4">10</text>
<text x="91.3" y="147">7408</text>
<text x="197.9" y="144.5">7408</text>
<text x="223.3" y="147">7408</text>
<text x="194.5" y="154.6">9</text>
<text x="83.8" y="159.7">1</text>
<text x="87.8" y="159.7">6</text>
<text x="109.2" y="157.1">4</text>
<text x="193.3" y="159.7">10</text>
<text x="215.9" y="157.1">8</text>
<text x="218.7" y="157.1">12</text>
<text x="241.3" y="159.7">11</text>
<text x="50.8" y="167.3">4</text>
<text x="62.4" y="162.2">3</text>
<text x="83.8" y="164.8">2</text>
<text x="91.3" y="167.4">7408</text>
<text x="109.2" y="162.2">5</text>
<text x="197.9" y="164.8">7408</text>
<text x="218.7" y="162.2">13</text>
<text x="223.3" y="167.4">7408</text>
<text x="252.9" y="164.8">4</text>
<text x="274.3" y="167.3">6</text>
<text x="29.4" y="169.8">6</text>
<text x="50.8" y="172.4">5</text>
<text x="65.9" y="169.9">7408</text>
<text x="252.9" y="169.8">5</text>
<text x="32.8" y="177.5">7432</text>
<text x="83.8" y="180">9</text>
<text x="86.8" y="180">11</text>
<text x="109.2" y="177.5">12</text>
<text x="194.5" y="174.9">1</text>
<text x="194.5" y="180">2</text>
<text x="215.9" y="177.5">3</text>
<text x="219.9" y="177.5">4</text>
<text x="241.3" y="180">6</text>
<text x="256.4" y="175">7432</text>
<text x="62.4" y="182.5">8</text>
<text x="83.8" y="185.1">10</text>
<text x="109.2" y="182.5">13</text>
<text x="197.9" y="185.1">7408</text>
<text x="219.9" y="182.5">5</text>
<text x="65.9" y="190.2">7408</text>
<text x="91.3" y="187.7">7408</text>
<text x="223.3" y="187.7">7408</text>
</g>
</svg>
